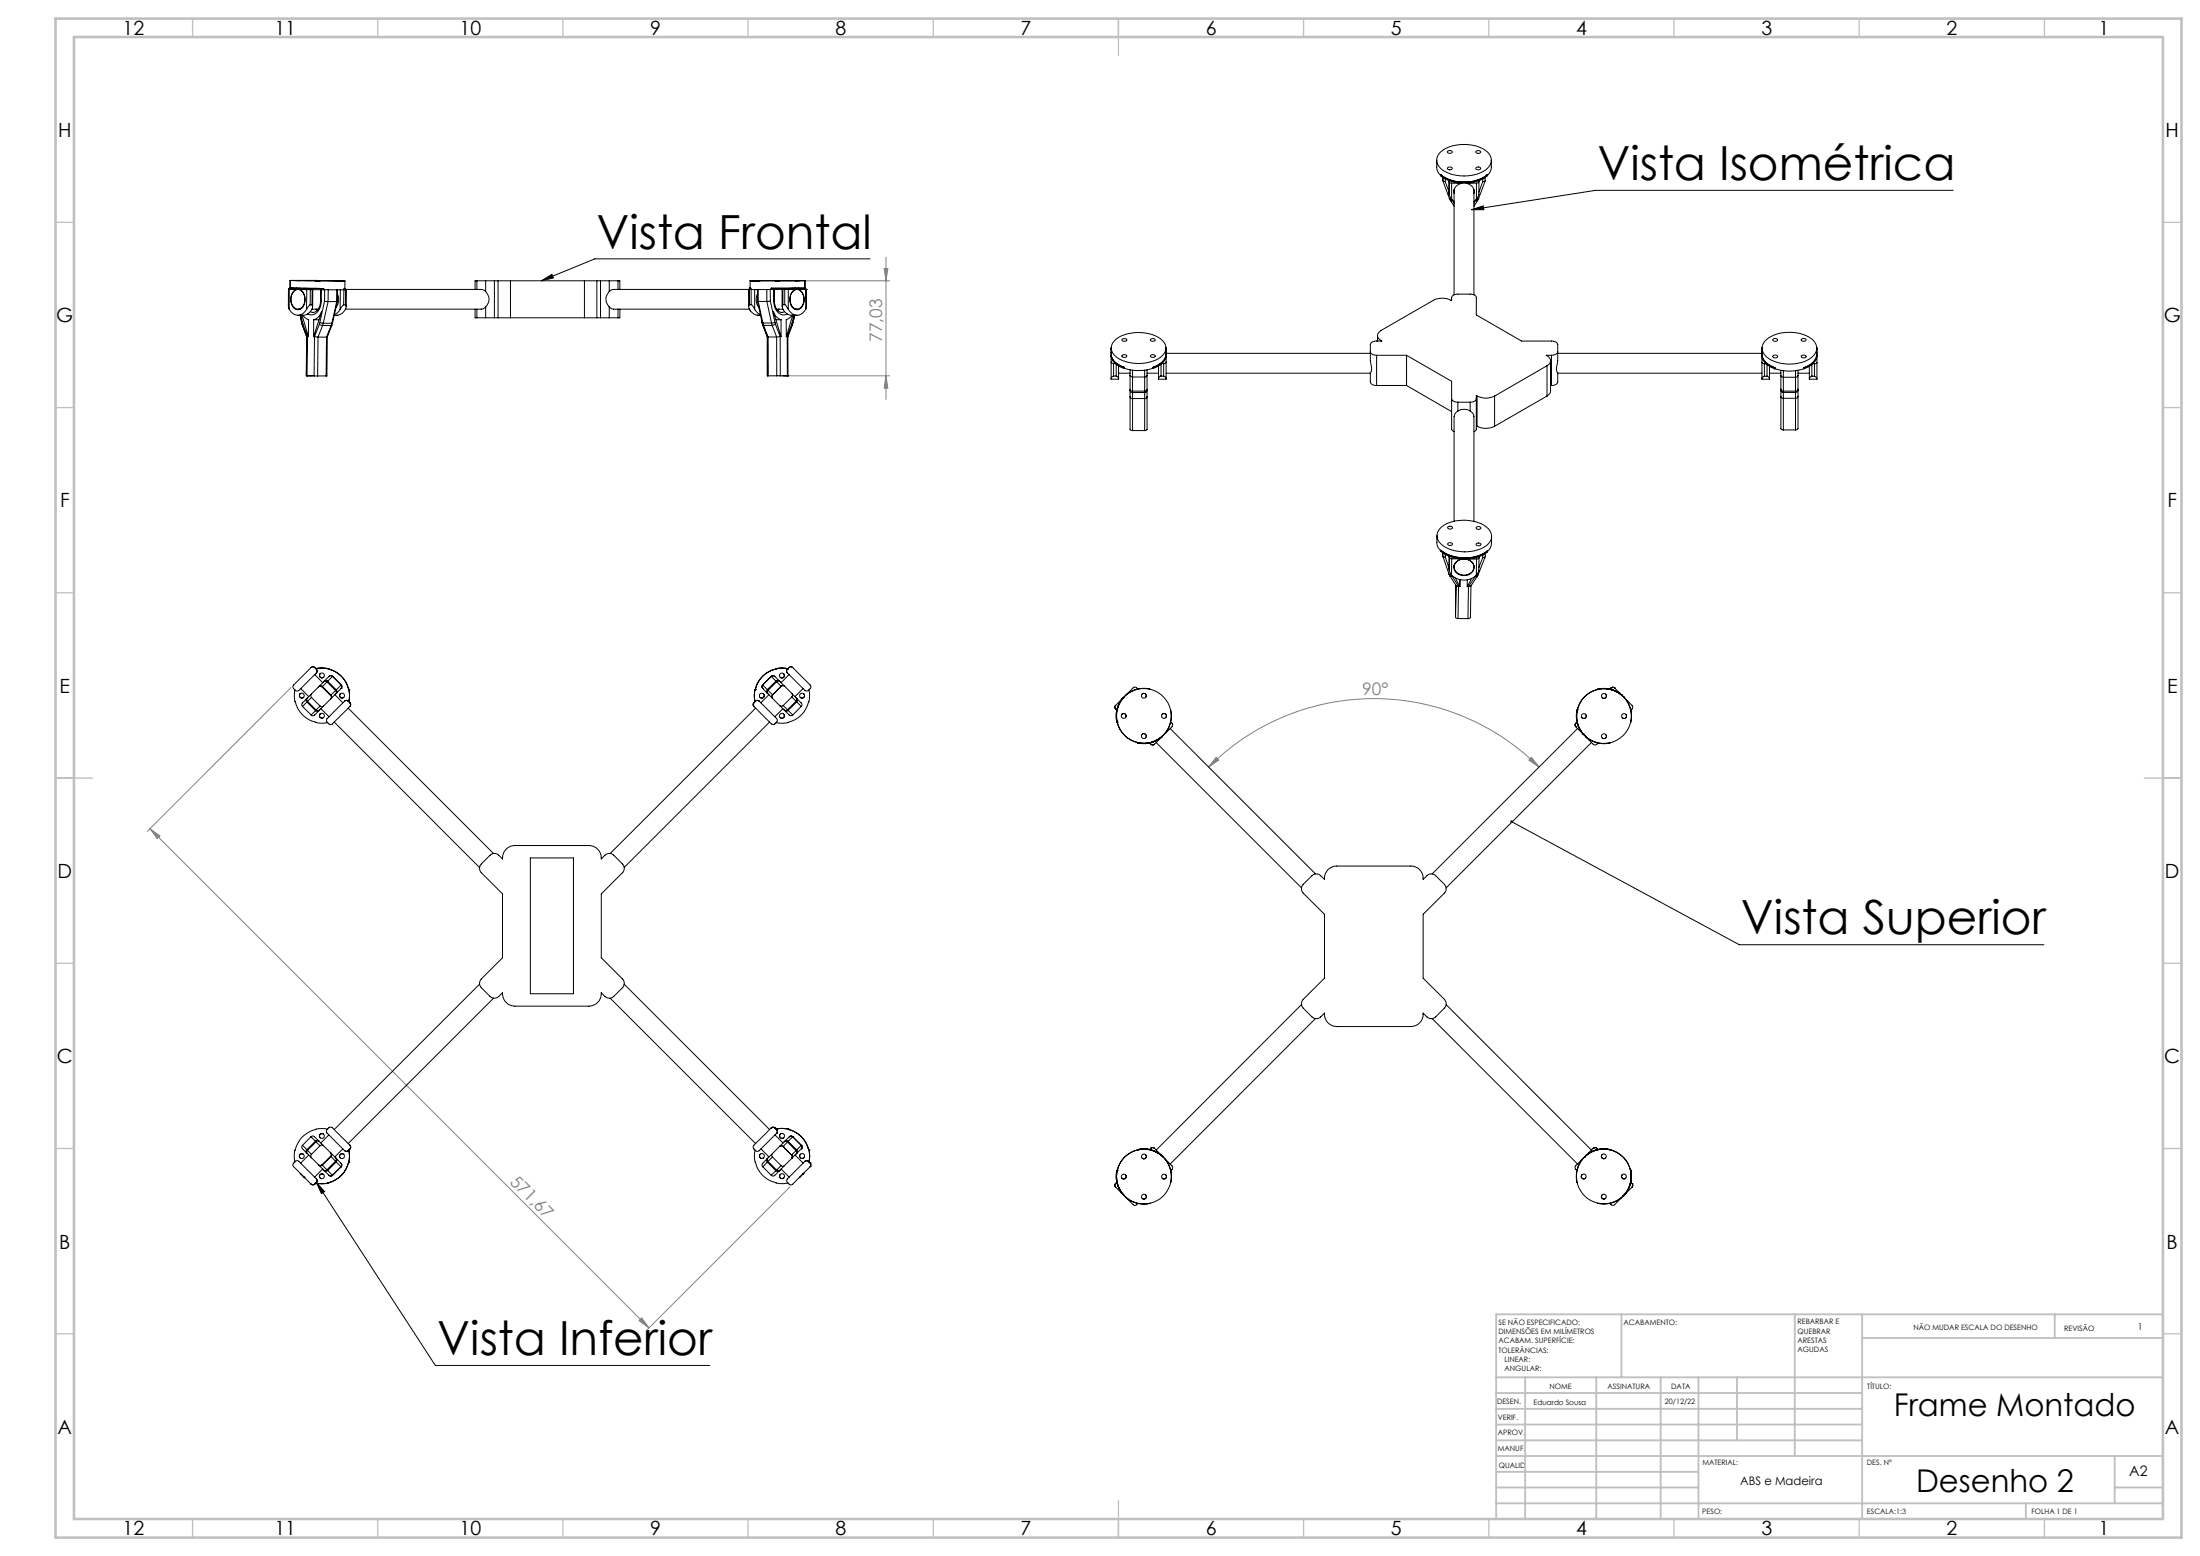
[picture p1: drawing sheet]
<svg xmlns="http://www.w3.org/2000/svg" width="594mm" height="420mm" viewBox="0 0 594 420" stroke-linecap="round" stroke-linejoin="round" font-family="sans-serif">
<path d="M397.3 56.6l3.2-1 .1 1zM527.4 51.4h-96.6l-33.5 5.2M146.2 75.8l2.8-1.7 .4 .9zM234.9 69.9h-74.3l-14.4 5.9M408.1 221.8l61.5 33.2h82.3M85.4 319.1l2.2 2.5-.8 .6zM85.4 319.1l32.1 49.5h74.2" fill="none" stroke="#000" stroke-width=".27"/>
<g fill="none" stroke="#808080" stroke-width=".27">
<path d="M210.9 75.8h29.3M238.7 72.5h1l-.5 3.3zM239.2 69.4v38.4M210.7 101.4h29.5M239.2 101.4l.5 3.4h-1zM78.5 185.6l-38.7 38.8M326.3 207.1a63.1 63.1 0 0 1 89.2 0M328.4 204.4l.7 .8-2.8 1.9zM413.5 204.4l2 2.7-2.7-1.9zM40.5 223.7l2.7 2-.7 .7zM40.5 223.7l134.7 134.7M213.3 320.3l-38.8 38.8"/>
<path d="M173.2 355.7l2 2.7-2.7-1.9z"/>
</g>
<g fill="none" stroke="#c0c0c0" stroke-width=".35">
<path d="M52 5v5M102 5v5M152 5v5M202 5v5M252 5v5M302 5v10M352 5v5M402 5v5M452 5v5M502 5v5M552 5v5M15 60h5"/>
<path d="M584 60h5M15 110h5M584 110h5M15 160h5M584 160h5M15 210h10M579 210h10M15 260h5M584 260h5M15 310h5M584 310h5M15 360h5"/>
<path d="M584 360h5M52 410v5M102 410v5M152 410v5M202 410v5M252 410v5M302 405v10M352 410v5M402 410v5M452 410v5M502 410v5M552 410v5"/>
</g>
<g fill="none" stroke="#c0c0c0" stroke-width=".5">
<path d="M437.8 354.8v17M484.6 354.8v38.2M502.8 354.8v55.2M554.8 354.8v6.4M584 354.8h-180v55.2M404 371.8h180M404 376h98.8M411.8 371.8v38.2M431 371.8v38.2M448.4 371.8v38.2M458.6 371.8v38.2M469 371.8v17"/>
<path d="M502.8 361.2h81.2M404 388.8h98.8M404 384.5h98.8M404 380.3h98.8M404 397.3h54.6M404 393h180M571 393v12.8M404 405.8h180M404 401.5h54.6M547 405.8v4.2M571 401.5h13"/>
</g>
<path d="M15 5h574v410h-574zM20 10h564v400h-564z" fill="none" stroke="#c0c0c0" stroke-width=".7"/>
<path d="M146.2 75.8l2.8-1.7 .4 .9zM85.4 319.1l2.2 2.5-.8 .6zM397.3 56.6l3.2-1 .1 1zM407.8 221.5l.3 .3-.3-.2a.34 .34 0 0 0 .4 .5 .34 .34 0 0 0 .2-.6 .34 .34 0 0 0-.6 0z" fill="#000"/>
<g fill="#808080">
<path d="M413.5 204.4l2 2.7-2.7-1.9zM328.4 204.4l.7 .8-2.8 1.9z"/>
<path d="M238.7 72.5h1l-.5 3.3zM239.2 101.4l.5 3.4h-1z"/>
<path d="M40.5 223.7l2.7 2-.7 .7zM173.2 355.7l2 2.7-2.7-1.9z"/>
</g>
<g fill="none" stroke="#000" stroke-width=".27">
<path d="M387.9 43.2a4.3 4.3 0 0 0 1.1 4.2M388.7 41.3a10.6 10.6 0 0 1 13.1 0 2.96 2.96 0 0 1-.7 4.6 11 11 0 0 1-12.1-.4 2.83 2.83 0 0 1-.3-4.2zM389 47.2a9.2 9.2 0 0 0 5.7 2M389.6 47.9v1l.6 .1M389.6 48.8l1.7 4.8M390.2 49l1.1 2.9M390.2 48.3v.7M390.8 40.9a.69 .69 0 0 1 .8-.3 .69 .69 0 0 1 .5 .6 .7 .7 0 0 1-.7 .2 .7 .7 0 0 1-.6-.5zM391 45.2l.4-.1 .7 .2a.62 .62 0 0 1-.6 .5 .62 .62 0 0 1-.7-.5zM391.3 48.8l-1.8-.9-.5-.4v-.4a10.8 10.8 0 0 0 12.6 0v.4l-.5 .4-1.8 .9M391.3 48.8l3.4 .6M391.3 48.8v3.6l.6 1.4"/>
<path d="M391.3 49.1l.2 .2 .4 .1M391.3 53.6l.3 .5M391.3 53.6l.7 .1M391.6 54.1h.5M391.6 54.1l1 1.6M391.9 53.8l.7 .6M391.9 49.4h2.8M391.9 49.4v4.4M392 53.9l.1 .2M392.1 54.1l.5 .7M392.6 52.2a2.75 2.75 0 0 1 2-2.8 2.75 2.75 0 0 1 3.2 1.4l.2 1.4M392.6 51.1v28.5"/>
<path d="M394.7 49.2v.2M394.7 49.2h1.2M395.9 49.2v.2M395.9 49.4h2.7M398 51.1v28.5M398.4 54.1l-.4 .7M398.5 45.3a.68 .68 0 0 1 .7-.3 .68 .68 0 0 1 .5 .6 .69 .69 0 0 1-.7 .3 .69 .69 0 0 1-.5-.6zM398.5 40.9a.68 .68 0 0 1 .7-.3 .68 .68 0 0 1 .5 .6 .69 .69 0 0 1-.7 .2 .69 .69 0 0 1-.5-.5zM398.5 53.9l-.1 .2M398.6 53.8l-.6 .6M398.6 49.4v4.4M399 54.1h-.6"/>
<path d="M399 54.1l-1 1.6M399.2 53.6l-.2 .5M399.2 53.6l-.6 .1M399.3 48.8l-3.4 .6M399.3 49.1l-.2 .2-.5 .1M399.3 48.8v3.6l-.7 1.4M400.3 48.3v.7M400.3 49l-1 2.9M401 47.9v1l-.7 .1M401 48.8l-1.8 4.8M401.6 47.2a9.2 9.2 0 0 1-5.7 2M402.7 43.2a4.3 4.3 0 0 1-1.1 4.2"/>
<path d="M77.9 78.1h.2zM77.9 78.1h.1M77.9 78.1v4.6M77.9 78.1v2.6M78.1 78.1h1.9M78.1 78.1v5.3M78.1 78.1h.4M78.3 78.1h.2M78.3 78.1h.1M78.3 77.7v.4M78.3 77.7l-.1 .4M78.3 77.7l.1-2v2"/>
<path d="M78.4 75.7l14.7 .2zM78.4 77.7l9 .2M78.4 77.7l1.6 .1M78.5 78.1h1.5M79.2 78.8a1.71 1.71 0 0 1 1.8-.6 1.71 1.71 0 0 1 1.2 1.6 2.98 2.98 0 0 1-1.6 3.8 2.69 2.69 0 0 1-1.9-3.9zM79.6 78.4a1.78 1.78 0 0 1 2.6 1.6 2.63 2.63 0 0 1-1.9 3.4 2.98 2.98 0 0 1-1.1-4.7zM79.7 75.7h1.3zM80 77.8h.9M80 77.8v.3M80.4 78.1h.1M80.9 78.1l3.2 .1M80.9 78.1l1.9 .1"/>
<path d="M80.9 77.8l6.4 .1M80.9 77.8v.3M82.8 78.2h1M82.8 78.2v5.3M83.8 78.2l-.1 4.1M83.8 78.2h.3M84.1 78.2h3.2M84.3 78.2l-.1 4.1M84.5 78.2l-.1 4.6M85.1 75.7h1.3zM85.1 75.8h1.3zM86.6 78.2l-.1 3.1"/>
<path d="M86.7 78.2v3.1M87.3 78.2h.1M87.3 77.9v.3M87.3 77.9h.1M87.4 78.2h5.5M87.4 77.9v.3M87.7 78.2l-.1 3.1M88.6 78.2v3.2M90.5 75.8h1.3zM90.9 78.2v3.2M91.1 79.3a3.6 3.6 0 0 1-.4 3.7M91.1 78.2v3.2"/>
<path d="M91.5 75.8h1.6M91.9 78.2l-.1 5.3M92.9 78.2l-.1 4.1M92.9 77.9v.3M92.9 77.9h.1M92.9 78.2h.1M93 78.2h.2M93 77.9v.3M93.1 77.8l-.2 .1M93.1 77.8l-.1 .1M93.1 77.8l.1 .4M93.1 75.9v1.9"/>
<path d="M93.2 78.1h36.7l.7 .2 .5 .4M93.2 78.2h.1M93.3 78.2h.2zM93.3 78.2v4.1M93.5 78.2v4.6M128.8 75.8h-.5v2.3M128.8 75.8h2.3M128.8 75.8v2.3M131.1 78.7a2.82 2.82 0 0 1 0 4.1M131.1 75.8h2.4M131.1 75.8v2.9M133.5 75.8h1"/>
<path d="M133.5 75.8v10M134.5 75.8h3.3M134.5 75.8v10M137.8 75.8v10M137.8 75.8h20M157.8 75.8h3.3M157.8 75.8v10M161.1 75.8h1M161.1 75.8v10M162.1 75.8h2.4M162.1 75.8v10M164.5 78.7a2.82 2.82 0 0 0 0 4.1"/>
<path d="M164.5 75.8h2.4M164.5 75.8v2.9M166.9 75.8h.5v2.3M166.9 75.8v2.3M202.1 78.1h.1M202.1 78.1h.2zM202.1 78.1v4.6M202.3 78.1h.1M202.3 78.1l.1 4.2M202.5 78.1h.1M202.5 78.1h-36.8l-.6 .2-.6 .4M202.5 77.8v.3"/>
<path d="M202.5 77.8h.1M202.5 75.8h14.8zM202.5 77.8h.2M202.5 75.8v2M202.6 75.8h.1M202.6 78.1h.1M202.6 77.8h.1M202.6 77.8v.3M202.7 78.1h5.5M202.7 77.8v.3M202.8 78.2v4.1M203.8 78.2v5.3"/>
<path d="M203.8 75.8h1.3zM204.5 78.2v3.1M204.5 79.3a3.5 3.5 0 0 0 .4 3.7M204.7 78.2v3.2M204.9 75.8h-1.1h1.2M205.2 75.8h-2.6h2.1M207 78.2v3.2M208 78.2v3.1M208.2 78.1h.1M208.2 77.8h.1M208.2 77.8v.3M208.3 78.1h3.2"/>
<path d="M208.3 77.8v.3M208.9 78.1v3.1M209.1 78.1v3.1M209.3 75.8h1.3zM211.2 78.1v4.6M211.4 78.1v4.2M211.5 78.1h3.2M211.5 78.1h.4M211.9 78.1h.9M211.9 78.1v4.2M212.8 78.1h1.9M212.8 78.1v5.4"/>
<path d="M214.1 78.6a1.63 1.63 0 0 1 1.8-.3 1.63 1.63 0 0 1 1 1.4 2.86 2.86 0 0 1-1.6 3.7 2.57 2.57 0 0 1-1.9-3.5zM214.2 78.5a1.73 1.73 0 0 1 2.8 1.2 3 3 0 0 1-1.6 3.9 2.3 2.3 0 0 1-2.1-2.7l.1-1.2zM214.7 75.8h1.3zM214.7 77.8h-6.4M214.7 77.8h.9M214.7 77.8v.3M215.6 77.8h1.7M215.6 77.8v.3M217.2 78.1h-1.6M217.2 78.1h.3M217.2 78.1h.1M217.3 75.8h.1"/>
<path d="M217.3 77.8h-9.1M217.3 75.8v2M217.3 75.8l.1 2.3h-.2M217.4 77.8h.1M217.4 77.8v.3M217.5 78.1h.2zM217.5 78.1h-1.9M217.5 78.1l.1 5.3M217.7 78.1h.1M217.7 78.1v4.7l-.1 .6M77.9 82.7l.2 .7M78.1 83.4a2.5 2.5 0 0 0 2.3 1.7 2.5 2.5 0 0 0 2.4-1.6"/>
<path d="M80.4 83.4h.7M81.1 85.1l.4 2M81.3 85.1l.3 1.8M81.5 87.1l.1 .6M81.6 85.1l1.7 5.8v-4.6l-.9-.5-.6-.7M81.6 86.9l.2 .5M81.6 86.9l-.1 .2M81.6 87.7h.1M81.6 87.7l1.2 3.2M81.8 87.4l-.2 .3M81.8 87.4l1.2 3.4M82.8 90.9h.1"/>
<path d="M82.8 90.9l-.1 10.5M83 90.8l-.2 .1M83 90.8l-.1 10.6M83.7 82.3l-.9 1.2M83.7 82.3h.5M84.2 82.3h.1a2.34 2.34 0 0 1-2.4 2.8h-1.5M84.2 83.4h1.7M84.7 86.3h1.4M84.9 90.8l1 .2M84.9 90.8l-.1 10.7M85.3 83.4l.3 .4M85.5 83.4l.2 .4"/>
<path d="M85.9 91h2.3M85.9 91l-.1 10.5M86.2 87.5l.9 .4M86.2 87.5l-1.3 3.3M86.4 87l.9 .3M86.4 87l-.2 .5M86.5 81.3a2.71 2.71 0 0 1-2 3l-.7-.1M86.5 81.3h.2M86.7 81.3a3.6 3.6 0 0 1-2.4 3.7l-1.2-.2M86.8 84.2l-2.1 6.7v-4.6a3.3 3.3 0 0 0 2.1-2.1zM87.1 87.9l-1.2 3.1M87.1 87.9h2.3"/>
<path d="M87.3 87.3l-.2 .6M87.3 87.3h2.3M87.6 81.3l1 .1M87.6 81.3l-1.2 5.7M88.2 91l-.1 10.5M88.4 91h-.2M88.4 91l-.1 10.5h-.2M88.6 81.4l-1.3 5.9M88.6 81.4h2.3M89.4 87.9l-1.2 3.1M89.6 87.3l-.2 .6M89.6 87.8l-.2 .1"/>
<path d="M89.6 87.8l-1.2 3.2M89.8 87.2l-.2 .6M89.8 87.2l-.2 .1M90.3 85.1h.6M90.9 81.4l-1.3 5.9M90.9 85.1h.1M91.1 81.4h-.2M91.1 81.4l-1.3 5.8M91.8 83.5l-.8 1-.7 .4M92.8 82.3l-1 1.2M92.8 82.3h.5M93.3 82.3a2.34 2.34 0 0 1-2.4 2.8"/>
<path d="M128.3 83.4v2.4h.5M128.8 85.8h2.3M128.8 83.4v2.4M131.1 82.8l-.5 .5-.7 .1h-36.6M131.1 85.8h2.4M131.1 82.8v3M133.5 85.8h1M134.5 85.8h3.3M137.8 85.8h20M157.8 85.8h3.3M161.1 85.8h1M162.1 85.8h2.4"/>
<path d="M164.5 82.8l.6 .5 .6 .1h36.6l.3 .5M164.5 85.8h2.4M164.5 82.8v3M166.9 83.4v2.4M167.4 83.4v2.4h-.5M202.4 82.3h-.1a2.37 2.37 0 0 0 2.4 2.8M202.4 82.3h.4M202.8 82.3l1 1.2M203.8 83.5l.8 1 .7 .4M204.5 85.1h.2M204.5 81.3l.2 .1M204.5 81.3l1.3 5.9"/>
<path d="M204.7 85.1h.1M204.7 85.1h.7M204.7 81.4h2.3M204.7 81.4l1.3 5.8M205.6 86.5l.2 .6M205.8 87.1l.2 .6M205.8 87.2l.2 .6M205.8 87.1h.1M205.8 87.2h.2M206 87.7h.1M206 87.8h.2M206 87.7l1.2 3.2"/>
<path d="M206 87.2l.2 .6M206 87.2h2.3M206.2 87.8h2.3M206.2 87.8l1.2 3.2M207 81.4l1.3 5.8M207.2 90.9h.1M207.2 90.9v10.5M207.2 90.9l.2 .1M207.4 91h2.3M207.4 91v10.4M208 81.3l-1 .1M208 81.3l1.2 5.7"/>
<path d="M208.3 87.2l.2 .6M208.5 87.8l1.2 3.2M208.8 84.1a3.1 3.1 0 0 0 2.1 2.2v4.6zM208.9 81.2a3.4 3.4 0 0 0 2.9 3.8l.7-.2M208.9 81.2h.2M209.1 81.2a2.7 2.7 0 0 0 2 3.1l.7-.1M209.2 87l-.9 .2M209.2 87l.2 .5M209.4 87.5l-.9 .3M209.4 87.5l1.2 3.3M209.5 86.3h1.4M209.7 91v10.4"/>
<path d="M210.1 83.4l-.2 .3-.2-.3h1.7M210.3 83.4l-.3 .4M210.6 90.8l-.9 .2M210.6 90.8l.1 10.6M211.4 82.3a1.6 1.6 0 0 0 .8 2.2 3.4 3.4 0 0 0 3 .6M211.4 82.3h.5M211.9 82.3l.9 1.2M212.5 90.8l.2 .1M212.5 90.8l.1 10.6M212.7 90.9l.1 10.5h-.2M213.8 87.5l.2 .2M213.8 87.5l-1.3 3.3"/>
<path d="M213.9 85.1l-1 .9-.6 .3v4.6l1.7-5.8M213.9 87l-.1 .5M213.9 87l.2 .1M214 87.7l-1.3 3.2M214.1 87.1l-.1 .6M214.3 85.1l-.4 1.9M214.5 85.1l-.4 2M214.5 83.4h.7M214.6 85.1l-.4 1.4M217.6 83.4a2.52 2.52 0 0 1-2.4 1.7 2.52 2.52 0 0 1-2.4-1.6M300 96.3l.4 1 .7 .8M300 95.9a4.6 4.6 0 0 0 3.4 3.2"/>
<path d="M300 97.7l.2 .3 .5 .1M300 96.3v5.8M300 93.9a4.3 4.3 0 0 0 3.5 5.2M300 95v1.3M300 93.9v1.2M300.7 98.1v3.4M300.7 98.1h.4M301.1 98.1l2.3 1.3M301.2 91.6a10.9 10.9 0 0 1 12.6 .3 2.8 2.8 0 0 1-.5 4.5 11.1 11.1 0 0 1-12.1-.2 2.77 2.77 0 0 1 0-4.6zM301.4 98.3v3.2M302 98.8v3.3M303 91.6a.71 .71 0 0 1 .7-.2 .71 .71 0 0 1 .5 .5 .7 .7 0 0 1-.7 .3 .7 .7 0 0 1-.5-.6z"/>
<path d="M303.1 95.8l.5-.1 .6 .3a.63 .63 0 0 1-.6 .5 .63 .63 0 0 1-.6-.5zM303.4 99.1v.3M303.4 99.1h.1M303.4 99.4h.1M303.5 99.4a12.2 12.2 0 0 0 7.8 0M303.5 99.1v.3M305.1 99.8v5.3M305.8 99.9v5.7M309.1 99.9v5.7M309.7 99.8v5.3M310.7 91.6a.68 .68 0 0 1 .7-.2 .68 .68 0 0 1 .5 .5 .68 .68 0 0 1-.7 .2 .68 .68 0 0 1-.5-.5zM310.8 95.8l.5-.1 .6 .3a.61 .61 0 0 1-.6 .5 .61 .61 0 0 1-.6-.5z"/>
<path d="M311.3 99.1v.3M311.3 99.1h.1M311.3 99.4h.1M311.4 99.1v.3M312.8 98.8v3.3M313.5 98.3v3.2M313.7 98.1l-2.3 1.3M313.7 98.1h.5M314.2 98.1v3.4M314.8 93.9a4.3 4.3 0 0 1-3.5 5.2M314.8 93.8l.1 8.3M314.8 95l.1 .2"/>
<path d="M314.9 95.9a4.7 4.7 0 0 1-3.5 3.2M314.9 96.2l-.6 1.3-.6 .6M314.9 97.7l-.3 .3-.4 .1M314.9 95.4h55.1M370 95a1.5 1.5 0 0 0 1.7 .9M371.7 95.9h8.1M371.7 95.9v8.2M371.9 90.6v1.5M372.9 91.9l.2 .2h-1.4a1.5 1.5 0 0 0-1.7 .9l.1 5.2a2.82 2.82 0 0 1-.1 2.5M372.9 91.9a1.44 1.44 0 0 1-1-1.3 1.44 1.44 0 0 1 1-1.4l14.1-8.1a5.2 5.2 0 0 1 4.9 .1v-.9a1.5 1.5 0 0 1 1.7-.9h3.3a1.42 1.42 0 0 1 1.7 .9v4.7l12.2 7.1h8.1a1.5 1.5 0 0 1 1.7 .9l-.1 5.2a2.77 2.77 0 0 0 .1 2.5M372.9 91.9v.2M379.8 95.9l12.1 7v12.9l.2 .4 .5 .3"/>
<path d="M379.8 95.9v8.2M417.7 98.7l-14.2 8.2M417.7 98.7v8.2M418.6 97.4v8.1a1.7 1.7 0 0 1-.9 1.4M418.9 95.9h-1.4a1.47 1.47 0 0 1 1.1 1.3 1.47 1.47 0 0 1-.9 1.5M418.9 95.9v8.2M420.6 95a1.5 1.5 0 0 1-1.7 .9M420.6 95.4h55.1M475.7 96.4l.3 .7 .8 1.1M475.7 96a4.6 4.6 0 0 0 3.4 3.3M475.7 97.8l.1 .3 .6 .1M475.7 96.4v5.8"/>
<path d="M475.8 95.6a4.4 4.4 0 0 0 3.4 3.7M475.8 93.8l-.1 2.6M475.8 95l-.1 .2M476.4 98.2v3.3M476.4 98.2h.4M476.8 98.2l2.3 1.3M477 91.6a10.7 10.7 0 0 1 12.6 .3 3.1 3.1 0 0 1-1.1 5.1 10.9 10.9 0 0 1-11.5-.7 2.88 2.88 0 0 1 0-4.7zM477.1 98.4v3.1M477.8 98.9v3.3M478.7 91.6a.68 .68 0 0 1 .7-.3 .68 .68 0 0 1 .5 .6 .7 .7 0 0 1-.7 .3 .7 .7 0 0 1-.5-.6zM478.8 95.9h.8l.3 .2a.62 .62 0 0 1-.6 .5 .62 .62 0 0 1-.6-.5zM479.1 99.3h.1"/>
<path d="M479.1 99.5h.1M479.1 99.3v.2M479.2 99.5a12.2 12.2 0 0 0 7.8 0M479.2 99.3v.2M480.8 100v5M485.5 100v5M486.4 91.6a.69 .69 0 0 1 .7-.3 .69 .69 0 0 1 .5 .6 .7 .7 0 0 1-.7 .3 .7 .7 0 0 1-.5-.6zM486.5 95.9l.5-.1 .6 .3a.62 .62 0 0 1-.6 .5 .62 .62 0 0 1-.6-.5zM487 99.3v.2M487 99.3h.2M487 99.5h.2M487.2 99.3v.2"/>
<path d="M488.5 98.9v3.3M489.2 98.4v3.1M489.4 98.2l-2.2 1.3M489.4 98.2h.5M489.9 98.2v3.3M490.5 93.8l.1 8.4M490.5 94a4.4 4.4 0 0 1-3.5 5.3M490.5 95l.1 .2M490.6 96a4.8 4.8 0 0 1-3.4 3.3M490.6 96.3l-.6 1.2-.6 .7M490.6 97.8l-.1 .3-.6 .1M82.7 101.4h.2z"/>
<path d="M82.9 101.4l1.9 .1M82.9 101.4h1.4M84.8 101.5h1M85.8 101.5h2.3M207.2 101.4h.2M207.4 101.4h2.3M209.7 101.4h1M210.7 101.4h1.9M212.5 101.4h.2M212.5 101.4h.1M212.7 101.4h.1M300 102.1v.3h2v-.3"/>
<path d="M300.7 101.5l-.7 .6M300.7 101.5h.7M301.4 101.5l.6 .6M302 100.7h3.1M305.1 101.3l.5 .5h3.5l.4-.2 .2-.3M305.1 105.1l.2 .3 .5 .2M305.1 105.4l.2 .4 .5 .2M305.1 105.1v.3M305.1 107.1l.4 .5h3.7l.3-.2 .2-.3M305.1 105.4v10.5l.7 .3M305.8 105.6v.4M305.8 106v10.2"/>
<path d="M305.8 105.6h3.3M305.8 106h3.3M305.8 116.2h3.3M309.1 105.6v.4M309.1 106v10.2M309.7 105.1l-.2 .3-.4 .2M309.7 105.4l-.2 .4-.4 .2M309.7 105.1v.3M309.7 105.4v10.5l-.6 .3M309.7 100.7h3.1M312.8 102.1v.3h2.1v-.3M313.5 101.5l-.7 .6"/>
<path d="M313.5 101.5h.7M314.2 101.5l.7 .6M314.9 100.7h55.1M370 100.7v2.4a1.5 1.5 0 0 0 1.7 1M371.7 104.1h8.1M379.8 104.1l12.1 7M391.9 107.6a1.5 1.5 0 0 0 1.7 1M393.6 110.9a3.2 3.2 0 0 1 3.3 0M393.6 110.9l-.9 .9-.1 .6v28.3M393.6 108.6h3.3M393.6 108.6v2.3M396.9 110.9l1 1v.5"/>
<path d="M396.9 108.6v2.3M398 112.3v28.4M398.6 107.6a1.42 1.42 0 0 1-1.7 1M398.6 115l.2 .1M398.8 106.9a5.2 5.2 0 0 0 4.7 0M398.8 106.9l-.2-.1v9.1l-.6 .6M398.8 115.1a5.2 5.2 0 0 0 4.7 0M398.8 106.9v8.2M403.5 106.9v8.2M417.7 106.9l-14.2 8.2M418.6 104.1h.3M420.6 100.7v2.4a1.5 1.5 0 0 1-1.7 1"/>
<path d="M420.6 100.7h55.1M475.7 102.2v.2h2.1v-.2M476.4 101.5l-.7 .7M476.4 101.5h.7M477.1 101.5l.7 .7M477.8 100.7h3M480.8 101.4l.6 .4h3.5l.6-.4M480.8 105l.2 .4 .5 .2M480.8 105.3l.2 .4 .5 .2M480.8 105v.3M480.8 107l.2 .3 .4 .2h3.5l.3-.1 .3-.4M480.8 105.3v10.4l.7 .3"/>
<path d="M481.5 105.6v.3M481.5 105.6h3.3M481.5 100.1v5.5M481.5 105.9v10.1M481.5 105.9h3.3M481.5 116h3.3M484.8 105.6v.3M484.8 100.1v5.5M484.8 105.9v10.1M485.5 105l-.3 .4-.4 .2M485.5 105.3l-.3 .4-.4 .2M485.5 105v.3"/>
<path d="M485.5 105.3v10.4l-.3 .2-.4 .1M485.5 100.7h3M488.5 102.2v.2h2.1v-.2M489.2 101.5l-.7 .7M489.2 101.5h.7M489.9 101.5l.7 .7M388 144.6l-.1 1.9a3.1 3.1 0 0 0 1.1 2.2M388.8 142.6a10.4 10.4 0 0 1 10.6-1.4 4 4 0 0 1 3.3 4.3 6.8 6.8 0 0 1-6.4 3.4 8.8 8.8 0 0 1-8-3.1 2.79 2.79 0 0 1 .5-3.2zM389 148.6a9.5 9.5 0 0 0 5.7 2M389.5 149.2l.1 1 .6 .2M389.6 150.2l1.6 4.8M390.2 150.4l1.1 3"/>
<path d="M390.2 149.7v.7M390.9 142.3a.71 .71 0 0 1 .7-.3 .71 .71 0 0 1 .5 .6 .68 .68 0 0 1-.7 .2 .68 .68 0 0 1-.5-.5zM390.9 146.7a.69 .69 0 0 1 .7-.3 .69 .69 0 0 1 .5 .6 .7 .7 0 0 1-.7 .3 .7 .7 0 0 1-.5-.6zM391.2 155l.3 .5M391.2 155l.7 .1 .2 .4M391.3 153.8l.6 1.4M391.3 153.4v.4M391.3 150.2l-2-1.2-.3-.5a10.8 10.8 0 0 0 12.6 .1l-.2 .6-2.1 1.1M391.3 150.2l1.6 .5 1.8 .2M391.3 150.2a.57 .57 0 0 0 .7 .6M391.3 150.2v3.6M391.5 155.5l1.7 2.7 .6 .1"/>
<path d="M391.5 155.5h.6M391.9 155.2a4.9 4.9 0 0 0 6.7 .1M392 150.8l-.1 4.4M392 150.8l2.7 .1M392.1 155.5l1.7 2.8M392.6 152.6v.5M393 156l1.2 2.3M393.1 151.8a2.87 2.87 0 0 1 2.9-.8 2.87 2.87 0 0 1 2 2.2 2.81 2.81 0 0 1-2.7 2.2 2.81 2.81 0 0 1-2.8-2.3l.3-.9zM393.1 158l-.1 8.6M393.1 158.1l-.1 8.5M393.2 151.7a2.85 2.85 0 0 1 4.7 1.1 2.74 2.74 0 0 1-2.1 2.4 2.74 2.74 0 0 1-2.9-1.2 1.86 1.86 0 0 1 .3-2.3zM393.8 158.3l-.1 8.7"/>
<path d="M394.2 156.4v1.9M394.2 156.5v1.8M394.7 150.6v.3M394.7 150.6h1.3M396 150.6v.3M396 150.9h2.7M396.5 158.3l-.2 8.7M397.2 158.1l-.2 8.5-.2 .3-.5 .1M397.4 156.1l-1.3 2.3 .1-1.9M398 152.6v.5M398.3 155.6l-1.8 2.7M398.4 155.5l-.1 .1"/>
<path d="M398.6 146.8a.68 .68 0 0 1 .7-.3 .68 .68 0 0 1 .5 .6 .69 .69 0 0 1-.7 .2 .69 .69 0 0 1-.5-.5zM398.6 142.4a.68 .68 0 0 1 .7-.3 .68 .68 0 0 1 .5 .6 .71 .71 0 0 1-.7 .2 .71 .71 0 0 1-.5-.5zM398.7 150.9l-.1 4.4M398.9 155.6l-1.8 2.6-.6 .1M398.9 155.6h-.6M399.1 155.1l-.2 .5M399.1 155.1l-.5 .1M399.3 150.3l-3.3 .6M399.3 150.5l-.6 .4M399.3 150.5v3.5l-.7 1.3M399.3 150.3v.2M400.3 150.5l-1 2.8"/>
<path d="M400.4 149.8l-.1 .7M401 150.3l-1.9 4.8M401 149.4v1l-.7 .1M401.6 148.7a9.2 9.2 0 0 1-5.6 1.9M402.7 144.8a4.3 4.3 0 0 1-1.1 4.1M393 166.6l.2 .2 .5 .2M393.7 167h2.6M79.6 186.2a7.6 7.6 0 0 0 8.9 8.9M81 187.3a.67 .67 0 0 0 .1 .9 .67 .67 0 0 0 .9 0M81.2 185.9l2.2 2.1M81.7 190.7l2.3 2.3M82.8 188.6l-.1 .4 .2 .5"/>
<path d="M82.8 188.6l-1.3 1.4 .2 .7M82.9 189.5l-1.2 1.2M82.9 189.5l2.3 2.3M83 188.4l-.2 .6 .2 .3M83 188.4l-.2 .2M83 189.3l-.1 .2M83 189.3l2.3 2.3M84 180.2l-4 3.9a1.45 1.45 0 0 0-.9 1.6l.9 .8 .6-.1 4.8-4.8M84 180.2l.3-.2 .6 .2M84.1 187.3l-.2 .4 .2 .6M84.1 188.3l2.3 2.3M84.1 188.3l-1.1 1"/>
<path d="M84.9 180.2l.5 .5M85 180.1a.69 .69 0 0 0-1 .1M85 182.1l2.1 2.2M85 180.1l-.1 .1M85 180.1l.3 .4M85.2 191.8l.3 .2 .6-.2M85.2 191.8l-1.2 1.2M85.3 180.5l1.5-.2 1.7 .2M85.3 180.5l.2 .1M85.3 191.6l.5 .3 .5-.2M85.3 191.6l-.1 .2M85.4 180.7l.2 .6-.2 .3"/>
<path d="M85.5 180.6l.2 .6-.3 .4M85.5 180.6l-.1 .1M86 185.4l.4-.2 .6 .2M86.1 185.3l.3-.2 .7 .2 2.3 2.3a.64 .64 0 0 1 0 1M86.1 191.8l-1.2 1.2a.64 .64 0 0 1-.9 0M86.1 185.3l-3.1 3.1M86.3 191.7l-.2 .1M86.4 190.6l.3 .2 .6-.2M86.4 190.6l-1.1 1M86.5 181.8a.67 .67 0 0 0 0 1 .67 .67 0 0 0 .9 0M86.5 192.7a.67 .67 0 0 0 0 1 .67 .67 0 0 0 .9 0M86.6 191.3l2.2 2.2"/>
<path d="M87 185.4l2.3 2.3M87.4 184l.4-.1 .5 .2M87.4 184l-1.3 1.3M87.6 183.9l.4-.2 .5 .2M87.6 183.9l-.2 .1M88.3 184.1l-1.3 1.3M88.3 184.1l2.3 2.3M88.5 183.9l-.2 .2M88.5 183.9l2.3 2.3M88.5 180.5l-2-.2-1.2 .2M88.5 180.5h.1M88.5 180.5l.1 .1"/>
<path d="M88.6 180.5a7.3 7.3 0 0 1 5.6 5.6M88.6 180.6a7.4 7.4 0 0 1 5.5 5.5M88.6 180.6h.1M88.8 182.6l.8-.2 2.5 2.5M89.3 187.7a.64 .64 0 0 1 0 1M89.8 182.5l-.7-.1-1.5 1.5M89.8 182.5l-1.3 1.4M89.8 182.5l2.3 2.4M90.2 194.9l39.3 39.3M90.4 187.5l2.2 2.2M90.6 186.4l.2 .3-.1 .6M90.6 186.4l-1.3 1.3"/>
<path d="M90.7 187.3l-4.4 4.4M90.8 186.2l-.2 .2M90.8 186.2l.2 .3-.2 .6M90.8 187.1l-.1 .2M91.9 187.3a.67 .67 0 0 0 0 .9 .67 .67 0 0 0 1 0M92.1 184.9l.2 .3-.2 .6M92.1 184.9a.64 .64 0 0 1 0 .9M92.1 185.8h.1M92.1 185.8l-1.3 1.3M92.1 184.9l-1.3 1.3M92.1 184.9h.1M93 189.2l.4-.1 .6 .1"/>
<path d="M93 189.2l-3.9 4a1.45 1.45 0 0 0-.9 1.6l.9 .8 .6-.2 4.8-4.7M94 189.2l.5 .5M94 189.2a.65 .65 0 0 0-1 0M94 191.2l39.2 39.2M94 189.2h.1M94 189.2l.2 .2M94.1 186.1h.1M94.2 186.1l.2 1.2-.2 2.1M94.2 186.1h.1M94.2 186.1l.2 1.7-.2 1.6M94.2 189.4l.3 .3M94.5 189.7l.2 .3-.2 .7"/>
<path d="M94.5 189.7a.65 .65 0 0 1 0 1M94.5 189.7h.1M203.5 189.7l-.2 .6 .3 .4M203.5 189.7h.1M203.6 189.7l-.3 .6 .3 .4M203.8 186.2l-.1 1.6 .1 1.6-.1-1.5zM203.8 186.2h.1M203.9 186.1h.1M203.9 186.1l-.1 .1M204 189.2l.3-.1 .7 .1M204 189.2l.6-.2 .4 .2M204 191.2l-39.3 39.2"/>
<path d="M204 189.2l-.5 .5M204 189.2l-.4 .5M204 189.2h.1M205 189.2l4.8 4.8v.9l-.8 .7a1.77 1.77 0 0 1-1.5-1l-3.9-3.9M205.9 184.9l-.2 .3 .2 .6M205.9 184.9a.64 .64 0 0 0 0 .9M205.9 185.8h.1M205.9 184.9l1.3 1.2M205.9 185.8l1.3 1.3M205.9 184.9h.1M206.2 187.3a.66 .66 0 0 1-.1 .9 .66 .66 0 0 1-.9 0M207.2 187.1l.1 .1"/>
<path d="M207.2 186.1l.2 .3M207.2 186.1l-.2 .5 .2 .5M207.3 187.2l1.3 1.3M207.4 186.4l-.2 .4 .1 .4M207.4 186.4l1.2 1.2M207.6 187.5l-2.2 2.2M207.8 194.9l-39.3 39.3M208.2 182.6l.3-.2 .7 .2M208.2 182.6h.1M208.2 182.6a.6 .6 0 0 1 1 0M208.2 182.6l1.3 1.3M208.2 182.6l-2.3 2.3"/>
<path d="M208.6 187.6l-.2 .3 .2 .6M208.6 187.6l-.2 .4 .2 .5M208.6 188.5l1.9 1.9M208.6 187.6h.1M208.6 188.5h.1M209.2 182.6h.1M209.2 182.6l1.2 1.2M209.4 180.6h.1M209.4 180.6a7.4 7.4 0 0 0-5.5 5.5M209.4 180.6a7.3 7.3 0 0 0-5.5 5.5M209.5 183.9l.2 .1M209.5 180.5l1.2-.2 2 .2"/>
<path d="M209.5 180.5h.1M209.5 180.5l1.7-.2 1.5 .2M209.5 180.5l-.1 .1M209.5 183.9l-2.3 2.2M209.7 184l1.2 1.3M209.7 184l-2.3 2.4M210.4 183.8l-.4-.2-.5 .3M210.4 183.8l.2 .2M210.5 190.4l.4 .2 .6-.2M210.5 190.4l1.2 1.2M210.6 184l-.5-.2-.4 .2M210.6 184l3.2 3.2"/>
<path d="M210.9 185.3l.4-.2 .6 .2M210.9 185.3l-2.3 2.3M211.4 191.3l-2.2 2.2M211.5 190.4l1.1 1.2M211.6 181.9a.66 .66 0 0 1 0 .9 .66 .66 0 0 1-1 0M211.6 192.7a.66 .66 0 0 1 0 1 .66 .66 0 0 1-1 0M211.7 191.6l.2 .2M211.8 185.2l-.3-.2-.6 .2-2.3 2.4M211.9 191.8l1.2 1.2a.64 .64 0 0 0 .9 0M212.6 180.7l-.2 .3 .2 .6M212.6 180.7a.64 .64 0 0 0 0 .9M212.6 180.7h.1"/>
<path d="M212.6 191.6l-.3 .2-.6-.2M212.6 191.6l.2 .2M212.7 180.5l-.1 .2M212.8 191.8l-.4 .2-.5-.2M212.8 191.8l1.2 1.2M213 182.1l-2.1 2.2M213.1 180.2l.3-.2 .6 .2M213.1 180.1l.6-.1 .3 .2M213.1 180.1l-.4 .4M213.1 180.2l-.5 .5M213.1 180.1v.1M213.8 187.2l.2 .3-.2 .6"/>
<path d="M213.8 188.1l-2.3 2.3M213.8 188.1l1.1 1.2M213.8 187.2l1.2 1.2M214 180.2l4.8 4.8 .1 .6-.9 .9a1.61 1.61 0 0 1-1.5-1l-3.9-3.9M214.9 189.3l.2 .2M214.9 189.3l-2.3 2.3M215 188.4l.2 .4-.3 .5M215 188.4l.1 .1M215.1 188.5l.2 .4-.2 .6M215.1 188.5l1.3 1.3 .1 .5-.2 .4M215.1 189.5l-2.3 2.3M215.1 189.5l1.2 1.2"/>
<path d="M216.3 190.7l-2.3 2.3M216.8 185.9l-2.2 2.1M217 187.3a.66 .66 0 0 1 0 .9 .66 .66 0 0 1-.9 0M218.4 186.2a7.6 7.6 0 0 1-8.9 8.9M301.2 191.4l.3 .3M301.2 190.4a.64 .64 0 0 0 0 .9M301.2 191.3l.4 .3M301.2 191.3v.1M301.6 191.6l-.2 1.2 .2 2.1M301.6 194.9h.1M301.6 194.9v.1M301.6 195a7.3 7.3 0 0 0 5.5 5.4"/>
<path d="M301.6 195h.1M302.9 192.8a.67 .67 0 0 1 1 0 .67 .67 0 0 1 0 .9M303 188.6a7 7 0 0 0-1.4 3M303 188.6l-1.9 1.9 .1 .9M303.1 188.4l-.1 .2M303.1 188.4h.1M303.1 188.4a7.4 7.4 0 0 0-1.5 6.5M303.6 188a7.4 7.4 0 0 0-2 7M307.2 186l-.5-.5h-.5l-2 1.9M308.4 198.2a.67 .67 0 0 1 .9 0 .67 .67 0 0 1 0 1M308.4 187.3a.67 .67 0 0 1 .9 .1 .67 .67 0 0 1 0 .9M310.5 186a7.1 7.1 0 0 0-7.4 2.4"/>
<path d="M313.6 198.9a7.3 7.3 0 0 1-6.4 1.6M313.6 198.9h.1M313.6 198.9a7.2 7.2 0 0 1-3.2 1.6M313.6 198.9l-1.9 2M313.8 192.8a.67 .67 0 0 1 .9 0 .67 .67 0 0 1 0 .9M314.1 198.5a7.4 7.4 0 0 1-7 1.9M314.5 198.1l-.9 .8M315.9 196.7l39.3 39.2M316.1 191.6a7.1 7.1 0 0 1-1.6 6.5M316.1 194.9l.5 .5v.5l-2.1 2.2M425.4 195.2h.1M425.4 195.2a.6 .6 0 0 0 0 1"/>
<path d="M425.4 195.2l-.1 .3 .1 .7M425.4 196.2h.1M425.4 196.2l2 1.9M425.8 191.7a7.4 7.4 0 0 0 1.6 6.4M425.8 194.9a7.6 7.6 0 0 0 1.6 3.2M425.8 191.7l-.2 1.2 .2 2M425.8 191.7h.1M425.8 194.9l-.4 .3M425.9 191.6a7.4 7.4 0 0 0 1.9 6.9M425.9 191.6h.1M425.9 191.6l-.1 .1M425.9 196.7l-39.2 39.2"/>
<path d="M427.4 198.1h.1M427.4 198.1l.8 .9M427.8 198.5h.1M428.1 192.8a.66 .66 0 0 1 0 .9 .66 .66 0 0 1-.9 .1M428.2 199a7.1 7.1 0 0 0 6.6 1.5M428.2 199l2 1.9a.64 .64 0 0 0 .9 0l.3-.3M431.4 186.1a7.3 7.3 0 0 0-5.5 5.5M431.4 186.1h.1M431.4 186.1a7.4 7.4 0 0 1 6.9 1.9M431.4 186l1.2-.2 2.1 .2M431.4 186a7.3 7.3 0 0 1 6.5 1.6M431.4 186h.1"/>
<path d="M431.4 186v.1M433.5 187.4a.66 .66 0 0 1 0 .9 .66 .66 0 0 1-.9 0M433.5 198.2a.66 .66 0 0 1 0 1 .66 .66 0 0 1-.9 0M434.7 186l1.6 .6 1.4 .8M435 185.7a.6 .6 0 0 1 .9 0M435 185.7h.1M435 185.7l.3-.2 .6 .2M435 185.7l-.3 .3M435.9 185.7h.1M435.9 185.7l1.8 1.7M437.7 187.4l.2 .2M437.9 187.6h.1"/>
<path d="M437.9 187.6a7.3 7.3 0 0 1 2.4 7.4M438.3 188h.1M438.9 188.6l1.8 1.8a.64 .64 0 0 1 0 1l-.4 .3M439 192.8a.66 .66 0 0 1 0 .9 .66 .66 0 0 1-1 .1M307.1 200.4h.1M307.1 200.4l.1 .1M307.2 200.5l1.2 .2 2-.2M307.2 200.5h.1M310.4 200.5l.3 .4M310.4 200.5l.4 .4M310.8 200.9l.3 .2 .6-.2M310.8 200.9h-.1"/>
<path d="M311.7 200.9l-.3 .2-.7-.2M312.2 200.4l39.2 39.3M429.7 200.4l-39.2 39.3M130 233.2l2.3-2.4a1.71 1.71 0 0 1 2.4 0l1 1.1a3.4 3.4 0 0 1 3.3-3.7h20a3.4 3.4 0 0 1 3.3 3.7 3.2 3.2 0 0 1 1.9-1.5l1.3 .2 2.6 2.6a1.66 1.66 0 0 1 0 2.4l-5.8 5.7v17.2l5.8 5.7a1.66 1.66 0 0 1 0 2.4l-2.4 2.4a1.75 1.75 0 0 1-2.4 0l-1-1a3.4 3.4 0 0 1-3.3 3.6h-20a3.4 3.4 0 0 1-3.3-3.6 3.3 3.3 0 0 1-1.9 1.4l-.9-.1-.6-.3-2.3-2.4a1.66 1.66 0 0 1 0-2.4l5.7-5.7v-17.2l-5.7-5.7a1.66 1.66 0 0 1 0-2.4zM143.2 231.6h11.6v36.6h-11.6zM351.9 238.7l2.3-2.3a1.66 1.66 0 0 1 2.4 0l1 1a3.4 3.4 0 0 1 3.3-3.6h20a3.3 3.3 0 0 1 3.3 3.6 3.3 3.3 0 0 1 1.9-1.5l1.3 .3 2.6 2.5a1.75 1.75 0 0 1 0 2.4l-5.8 5.7v17.2l5.8 5.8a1.75 1.75 0 0 1 0 2.3l-2.4 2.4a1.66 1.66 0 0 1-2.3 0l-1.1-1a3.3 3.3 0 0 1-3.3 3.6h-20a3.3 3.3 0 0 1-3.3-3.6 3.2 3.2 0 0 1-1.9 1.4l-1.2-.2-2.6-2.6a1.75 1.75 0 0 1 0-2.3l5.7-5.8v-17.2l-5.7-5.7a1.75 1.75 0 0 1 0-2.4zM129.5 265.7l-39.3 39.2M133.2 269.4l-39.2 39.3M164.7 269.4l39.3 39.3M168.5 265.7l39.3 39.2M351.4 271.2l-39.2 39.2M355.2 274.9l-39.3 39.3"/>
<path d="M386.7 274.9l39.2 39.3M390.5 271.2l39.2 39.2M81.1 316.7l1 1.1M81.7 309.2l-.2 .3v.4l1.3 1.4M81.7 309.2l1.2 1.1M82 311.6a.68 .68 0 0 0-1 0 .68 .68 0 0 0 0 .9M82.1 317.8l.2 .1zM82.1 317.8h.1M82.8 311.3l.2 .1M82.9 310.3l-.2 .4 .1 .6M82.9 310.3l.1 .2M83 311.4l1.1 1.1"/>
<path d="M83 310.5l-.2 .4 .2 .5M83 310.5l1.1 1.1M83.4 311.8l-2.2 2.2M84 306.8a.64 .64 0 0 1 .9 0l1.2 1.2M84 319.6l.3 .2 .6-.2M84 319.6l.4 .2 .6-.1M84 306.8l1.2 1.2M84 306.8l-2.3 2.4M84.1 311.6a.6 .6 0 0 0 0 .9M84.1 312.5l2 2M84.9 319.6l.1 .1M85.2 308l.1 .2"/>
<path d="M85.2 308l-2.3 2.3M85.3 319.4l1.6 .1 1.6-.1M85.3 319.4l1.5 .1 1.7-.1M85.3 319.4l-.3 .3M85.3 308.2l1.1 1.1M85.3 308.2l-2.3 2.3M85.4 318.2l.2 .4-.2 .5M85.4 318.2l-3.9-3.9a1.52 1.52 0 0 0-1.6-.9l-.8 .8 .1 .7 4.8 4.7M85.4 318.2a.64 .64 0 0 1 0 1M85.4 319.1l-.5 .5M85.4 319.1v.1M85.4 319.2l-.1 .2"/>
<path d="M86 314.4a.6 .6 0 0 0 .9 0M86.1 308l-.6-.2-.3 .2M86.1 308l.1 .1M86.1 314.5l1.3 1.3M86.2 308.1l-.5-.1-.4 .2M86.2 308.1l1.1 1.2M86.4 309.3a.64 .64 0 0 1 .9 0M86.4 309.3l-2.3 2.3M86.9 314.4l1.4 1.4M87.1 315.5l-2.2 2.2M87.3 309.3l2.1 2M87.4 315.8l.1 .2"/>
<path d="M87.4 317a.68 .68 0 0 0-.9 .1 .68 .68 0 0 0-.1 .9M87.4 306.2a.68 .68 0 0 0-.9 0 .68 .68 0 0 0-.1 .9M87.5 316l1.3 1.2M88.3 315.8l-.5 .2-.4-.2M88.3 315.8l.2 .1M88.4 304.8a7.5 7.5 0 0 0-8.8 8.8M88.5 315.9l-.4 .2-.6-.1M88.5 315.9l1.2 1.3M88.5 319.4h.1M88.6 319.2h.1M88.6 319.2l-.1 .2M88.8 306.3l-2.2 2.2"/>
<path d="M88.8 317.2l.4 .2 .5-.2M88.8 317.2l.1 .1a.6 .6 0 0 0 .9 0M89.3 311.2a.64 .64 0 0 1 0 .9M89.3 312.1l-2.4 2.3M89.3 312.1l.1 .1M89.4 312.2l-2.4 2.4-.5 .1-.4-.2M89.4 311.3l.1 .3-.1 .6M89.4 312.2l1.2 1.2M89.4 311.3l1.3 1.2M89.7 317.2l.1 .1M90.6 313.4l.2 .2M90.6 313.4l-2.3 2.4"/>
<path d="M90.7 312.5l.1 .5-.2 .4M90.7 312.5l.1 .2M90.8 313.6l-2.3 2.3M90.8 313.6l1.3 1.3M90.8 312.7l.2 .4-.2 .5M90.8 312.7l1.3 1.3a.6 .6 0 0 1 0 .9M92.1 314a.64 .64 0 0 1 0 .9M92.1 314.9l-2.4 2.3M92.1 314.9h.1M92.1 314.9l-2.3 2.4M92.6 310.1l-2.2 2.2M92.8 311.6a.68 .68 0 0 0-.9 0 .68 .68 0 0 0 0 .9"/>
<path d="M93 310.6l.3 .1 .7-.1M93 310.6h.1a.64 .64 0 0 0 .9 0M94 310.6h.1M94.1 313.8a7.5 7.5 0 0 1-5.5 5.4M94.1 313.8h.1M94.1 313.7a7.4 7.4 0 0 1-5.5 5.6M94.2 310.5l.2 1.5-.2 1.7M94.2 313.7h.1M94.2 310.5l-.2 .1M94.2 313.7l-.1 .1M94.5 309.1l-4-3.9a1.45 1.45 0 0 0-1.5-.9l-.8 .8v.7l4.8 4.8M94.5 309.1l.2 .4-.2 .6"/>
<path d="M94.5 309.1v.1a.6 .6 0 0 1 0 .9M94.5 310.1l-.5 .5M94.5 310.1h.1M94.5 310.1l-.3 .4M203.9 310.4a7.5 7.5 0 0 0 8.9 8.9M205.2 311.6a.67 .67 0 0 0 0 .9 .67 .67 0 0 0 1 0M205.5 310.1l2.1 2.2M206 314.9l2.2 2.3M207.2 312.8l-.2 .4 .2 .5M207.2 312.8l-1.4 1.3-.1 .4 .3 .4M207.2 313.7l2.3 2.3M207.2 313.7l-1.2 1.2"/>
<path d="M207.3 312.6l-.1 .4 .2 .5M207.3 312.6l-.1 .2M207.4 313.5l-.2 .2M207.4 313.5l2.3 2.3M208.2 304.4l-3.9 3.9a1.52 1.52 0 0 0-.9 1.6l.9 .9 .6-.1 4.8-4.8M208.2 304.4l.4-.1 .6 .1M208.2 304.4a.64 .64 0 0 1 1 0M208.2 304.4h.1M208.6 311.4a.6 .6 0 0 0 0 .9M208.6 312.3l2.3 2.3M208.6 311.4l-1.3 1.2M208.6 312.3l-1.2 1.2"/>
<path d="M209.2 304.4h.1M209.2 304.4l.5 .5M209.2 304.4l.4 .3M209.2 306.3l2.2 2.2M209.5 316l.5 .2 .4-.2M209.5 316l-1.3 1.2M209.6 304.7l1.5-.1 1.7 .1M209.6 304.7l.1 .2M209.7 315.8l.4 .2 .5-.1M209.7 315.8l-.2 .2M209.7 304.9l.2 .3-.2 .7M209.7 304.9h.1"/>
<path d="M209.7 304.9a.64 .64 0 0 1 0 1M209.7 305.9h.1M210.4 316l-1.2 1.2a.64 .64 0 0 1-1 0M210.5 309.5a.64 .64 0 0 1 .9 0M210.5 309.5l.4-.2 .5 .2M210.5 309.5h.1M210.6 315.9l-.2 .1M210.7 306.1a.67 .67 0 0 0 0 1 .67 .67 0 0 0 .9 0M210.7 317a.67 .67 0 0 0 0 .9 .67 .67 0 0 0 .9 0M210.9 314.6a.6 .6 0 0 0 .9 0M210.9 315.5l2.2 2.2M210.9 314.6l-1.2 1.2"/>
<path d="M211.4 309.5h.1M211.4 309.5l2.3 2.3M211.7 308.2l.6-.1 .3 .2M211.7 308.2l-3.1 3.2M211.8 314.6l-1.2 1.3M211.9 308.1l.3-.2 .6 .2M211.9 308.1l-.2 .1M212.6 308.3l-1.2 1.2M212.6 308.3l2.3 2.3M212.8 304.7h.1M212.8 304.7v.2M212.8 308.1l-.2 .2"/>
<path d="M212.8 308.1l2.3 2.3M212.8 304.9a7.4 7.4 0 0 1 5.5 5.5M212.8 304.9h.1M213.1 306.8l.3-.1 .6 .1M213.1 306.8h.1M213.1 306.8l-1.2 1.3M213.7 311.8h.1M213.7 311.8a.64 .64 0 0 1 0 .9M213.7 312.7h.1M214 306.8h.1M214 306.8l-1.2 1.3M214 306.8l2.4 2.4"/>
<path d="M214.7 311.8l2.2 2.2M214.9 310.6l.2 .3-.1 .5M214.9 310.6l-1.2 1.2M215 311.4l-3.2 3.2M215.1 310.4l-.2 .2M215.1 310.4l.2 .3-.2 .6M215.1 311.3l-.1 .1M216.1 311.6a.67 .67 0 0 0 0 .9 .67 .67 0 0 0 1 0M216.4 309.2l.1 .3-.1 .6M216.4 309.2h.1M216.4 310.1h.1M216.4 310.1l-1.3 1.2"/>
<path d="M216.4 309.2l-1.3 1.2M216.9 316.8h.1M216.9 316.8l-1.1 1.1M217 316.7l-.1 .1zM217.3 313.5l.4-.2 .6 .2M217.3 313.5l-3.9 3.9a1.52 1.52 0 0 0-.9 1.6l.9 .8 .6-.1 4.8-4.8M217.3 313.5a.64 .64 0 0 1 1 0M217.3 313.5h.1M218.3 313.5h.1M218.3 313.5l.5 .5M218.3 313.5l.1 .1M218.3 310.4h.1"/>
<path d="M218.4 310.4l.2 1.6-.2 1.6M218.4 310.4h.1M218.4 310.4l.2 1.7-.2 1.5M218.4 313.6l.4 .4M218.8 314l.1 .6-.1 .3M218.8 314h.1M218.8 314l.1 .3-.1 .6M218.8 314.9h.1M301.2 319.5l-.2 .6 .2 .3M301.2 319.5h.1M301.2 319.5a.6 .6 0 0 0 0 .9M301.6 316h.1"/>
<path d="M301.6 316a7.4 7.4 0 0 0 1.5 6.4M301.6 319.2a7.6 7.6 0 0 0 1.5 3.2M301.6 316l-.2 1.2 .2 2M301.6 319.2l-.4 .3M301.6 319.1l-.4 .4M301.7 315.9a7.2 7.2 0 0 0 1.9 6.9M301.7 315.9h.1M301.7 315.9l-.1 .1M303.9 317.1a.67 .67 0 0 1 0 .9 .67 .67 0 0 1-1 0M307.1 310.4a7.2 7.2 0 0 0-5.4 5.5M307.1 310.4h.1M307.1 310.4a7.3 7.3 0 0 1 7 2"/>
<path d="M307.2 310.3a7.4 7.4 0 0 1 6.5 1.6M307.2 310.3l1.2-.2 2 .2M307.2 310.3h.1M307.2 310.3l-.1 .1M309.3 311.7a.67 .67 0 0 1 0 .9 .67 .67 0 0 1-.9 0M310.4 310.3l2 .7 1.1 .7M310.7 309.9l.6-.2 .3 .2 1.9 1.8M310.7 309.9l.1 .1M310.7 309.9l-.3 .4M310.8 310a.64 .64 0 0 1 .9 0M310.8 310l-.4 .3M313.5 311.7l.2 .2"/>
<path d="M313.7 311.9a7.2 7.2 0 0 1 2.4 7.3M313.7 311.9h.1M314.7 312.9l1.9 2v.5l-.5 .6M314.7 317.1a.67 .67 0 0 1 0 .9 .67 .67 0 0 1-.9 0M427.1 317.1a.67 .67 0 0 0 0 .9 .67 .67 0 0 0 1 0M427.2 312.9l-1.8 1.8a.64 .64 0 0 0 0 .9l.4 .3M427.8 312.3h.1M428.2 311.9a7.2 7.2 0 0 0-2.4 7.3M428.2 311.8v.1M428.4 311.7l-.2 .1M430.2 309.9h.1M430.2 309.9l.3-.1 .6 .1"/>
<path d="M430.2 309.9l-1.8 1.8M431.1 309.9h.1M431.1 309.9l.3 .4M431.4 310.3a6.9 6.9 0 0 0-3 1.4M431.4 310.3l1.2-.2 2.1 .2M432.6 311.6a.67 .67 0 0 0 0 1 .67 .67 0 0 0 .9 0M434.7 310.3h.1M434.7 310.3a7.3 7.3 0 0 0-6.5 1.6M434.7 310.3v.1M434.7 310.4h.1M434.7 310.4a7.4 7.4 0 0 1 5.5 5.5M434.7 310.4a7.5 7.5 0 0 0-6.9 1.9"/>
<path d="M438 317.1a.67 .67 0 0 0 0 .9 .67 .67 0 0 0 1 0M440.2 315.9h.1M440.2 315.9a7.5 7.5 0 0 1-1.9 6.9M440.3 315.9h.1M440.3 315.9a7.5 7.5 0 0 1-1.6 6.5M440.3 315.9l.2 1.2-.2 2M440.3 319.1a6.6 6.6 0 0 1-1.6 3.3M440.3 319.1l.4 .4M440.7 319.5a.64 .64 0 0 1 0 .9M440.7 319.5h.1M440.7 319.5l.2 .6-.2 .3-4.8 4.8-.7 .1-.5-.5M301.2 320.4l1.9 2"/>
<path d="M303.1 322.4h.1M303.1 322.4l.9 .9M303.6 322.8h.1M304 323.3a7.2 7.2 0 0 0 6.5 1.5M304 323.3l2 1.9a.6 .6 0 0 0 .9 0l.3-.3M309.3 322.5a.67 .67 0 0 1 0 1 .67 .67 0 0 1-.9 0M432.6 322.5a.67 .67 0 0 0 0 .9 .67 .67 0 0 0 .9 0M437.9 323.2a7.2 7.2 0 0 1-6.6 1.5M438.3 322.8h.1M438.7 322.4h.1"/>
<circle cx="81.5" cy="187.7" r=".67"/>
<circle cx="86.9" cy="193.2" r=".67"/>
<circle cx="86.9" cy="182.3" r=".67"/>
<circle cx="92.4" cy="187.7" r=".67"/>
<circle cx="205.7" cy="187.8" r=".67"/>
<circle cx="211.1" cy="193.2" r=".67"/>
<circle cx="211.1" cy="182.3" r=".67"/>
<circle cx="216.6" cy="187.8" r=".67"/>
<circle cx="303.4" cy="193.2" r=".67"/>
<circle cx="308.8" cy="198.7" r=".67"/>
<circle cx="308.8" cy="187.8" r=".67"/>
<circle cx="308.8" cy="193.2" r="7.4"/>
<circle cx="314.3" cy="193.2" r=".67"/>
<circle cx="427.6" cy="193.3" r=".67"/>
<circle cx="433.1" cy="187.9" r=".67"/>
<circle cx="433.1" cy="198.7" r=".67"/>
<circle cx="433.1" cy="193.3" r="7.4"/>
<circle cx="438.5" cy="193.3" r=".67"/>
<circle cx="81.5" cy="312.1" r=".67"/>
<circle cx="86.9" cy="306.6" r=".67"/>
<circle cx="86.9" cy="317.5" r=".67"/>
<circle cx="92.3" cy="312.1" r=".67"/>
<circle cx="205.7" cy="312" r=".67"/>
<circle cx="211.1" cy="306.6" r=".67"/>
<circle cx="211.1" cy="317.5" r=".67"/>
<circle cx="216.6" cy="312" r=".67"/>
<circle cx="303.4" cy="317.6" r=".66"/>
<circle cx="308.8" cy="312.2" r=".66"/>
<circle cx="308.9" cy="317.6" r="7.4"/>
<circle cx="314.3" cy="317.6" r=".66"/>
<circle cx="427.6" cy="317.6" r=".66"/>
<circle cx="433" cy="317.6" r="7.4"/>
<circle cx="433" cy="312.1" r=".66"/>
<circle cx="438.5" cy="317.6" r=".66"/>
<circle cx="308.8" cy="323" r=".66"/>
<circle cx="433" cy="323" r=".66"/>
</g>
<g font-size="12.7">
<text x="431.3" y="48.5">Vista Isométrica</text>
<text x="161" y="67.1">Vista Frontal</text>
<text x="470.1" y="252.1">Vista Superior</text>
<text x="118.1" y="365.9">Vista Inferior</text>
</g>
<g font-size="8.5">
<text x="511.3" y="382.3">Frame Montado</text>
<text x="517.3" y="402.7">Desenho 2</text>
</g>
<g font-size="5.3">
<text x="33.1" y="9.5">12</text>
<text x="74.1" y="9.5">11</text>
<text x="124.1" y="9.5">10</text>
<text x="175.6" y="9.5">9</text>
<text x="225.6" y="9.5">8</text>
<text x="275.6" y="9.5">7</text>
<text x="325.6" y="9.5">6</text>
<text x="375.6" y="9.5">5</text>
<text x="425.6" y="9.5">4</text>
<text x="475.6" y="9.5">3</text>
<text x="525.6" y="9.5">2</text>
<text x="566.6" y="9.5">1</text>
<text x="15.7" y="37">H</text>
<text x="584.7" y="37">H</text>
<text x="15.2" y="87">G</text>
<text x="584.2" y="87">G</text>
<text x="16.2" y="137">F</text>
<text x="585.2" y="137">F</text>
<text x="16.1" y="187">E</text>
<text x="585.1" y="187">E</text>
<text x="15.5" y="237">D</text>
<text x="584.5" y="237">D</text>
<text x="15.4" y="287">C</text>
<text x="584.4" y="287">C</text>
<text x="16" y="337">B</text>
<text x="585" y="337">B</text>
<text x="15.5" y="387">A</text>
<text x="584.5" y="387">A</text>
<text x="33.1" y="414.5">12</text>
<text x="74.1" y="414.5">11</text>
<text x="124.1" y="414.5">10</text>
<text x="175.6" y="414.5">9</text>
<text x="225.6" y="414.5">8</text>
<text x="275.6" y="414.5">7</text>
<text x="325.6" y="414.5">6</text>
<text x="375.6" y="414.5">5</text>
<text x="425.6" y="414.5">4</text>
<text x="475.6" y="414.5">3</text>
<text x="525.6" y="414.5">2</text>
<text x="566.6" y="414.5">1</text>
</g>
<g font-size="4.7" fill="#808080">
<text x="238.2" y="92.3" transform="rotate(-90 238.2 92.3)">77,03</text>
<text x="367.8" y="187.5">90°</text>
<text x="137.5" y="319.2" transform="rotate(45 137.5 319.2)">571,67</text>
</g>
<text font-size="3.9" x="574.9" y="398.5">A2</text>
<text font-size="3.2" x="469.9" y="400.9">ABS e Madeira</text>
<text font-size="2.5" x="577.2" y="359.1">1</text>
<g font-size="2">
<text x="404.6" y="357.6">SE NÃO ESPECIFICADO:</text>
<text x="438.4" y="357.6">ACABAMENTO:</text>
<text x="485.3" y="357.5">REBARBAR E</text>
<text x="485.3" y="360">QUEBRAR</text>
<text x="516.6" y="359">NÃO MUDAR ESCALA DO DESENHO</text>
<text x="557.3" y="359.2">REVISÃO</text>
<text x="404.6" y="360.1">DIMENSÕES EM MILÍMETROS</text>
<text x="404.6" y="362.6">ACABAM. SUPERFÍCIE:</text>
<text x="404.6" y="365.1">TOLERÂNCIAS:</text>
<text x="485.3" y="362.5">ARESTAS</text>
<text x="485.3" y="365">AGUDAS</text>
<text x="406.2" y="367.6">LINEAR:</text>
<text x="406.2" y="370.1">ANGULAR:</text>
<text x="418.3" y="375">NOME</text>
<text x="434" y="374.9">ASSINATURA</text>
<text x="451.2" y="374.9">DATA</text>
<text x="504.2" y="374.9">TÍTULO:</text>
<text x="404.2" y="379.1">DESEN.</text>
<text x="404.4" y="383.3">VERIF.</text>
<text x="414.1" y="379.1">Eduardo Sousa</text>
<text x="449.5" y="378.9">20/12/22</text>
<text x="404.4" y="387.4">APROV.</text>
<text x="404.5" y="391.8">MANUF.</text>
<text x="459.7" y="395.5">MATERIAL:</text>
<text x="504.1" y="395.5">DES. Nº</text>
<text x="404.7" y="396.1">QUALID</text>
<text x="459.6" y="408.5">PESO:</text>
<text x="504.1" y="408.6">ESCALA:1:3</text>
<text x="548.5" y="408.6">FOLHA 1 DE 1</text>
</g>
</svg>
